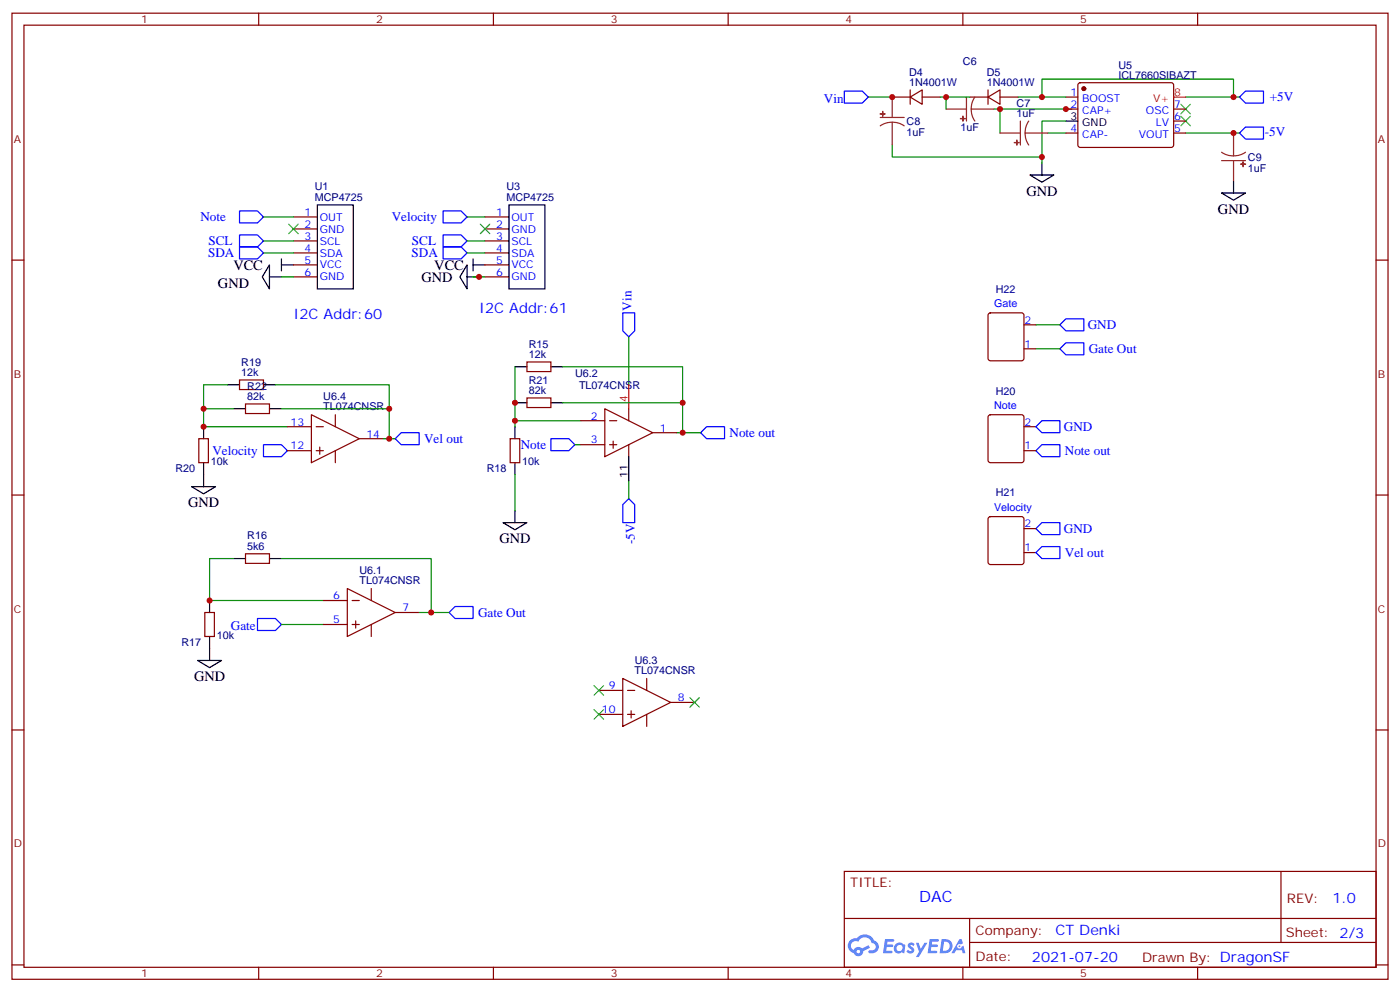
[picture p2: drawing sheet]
<svg xmlns="http://www.w3.org/2000/svg" width="412mm" height="292mm" viewBox="0 0 412 292" stroke-linecap="round" stroke-linejoin="round" font-family="sans-serif">
<g fill="none" stroke="#870000" stroke-width=".35">
<path d="M3.5 3.9h405.4v284.3h-405.4zM7.1 7.4h398.2v277.3h-398.2zM76.2 3.9v3.5M145.3 3.9v3.5M214.5 3.9v3.5M283.6 3.9v3.5M352.8 3.9v3.5M3.5 76.6h3.6M405.3 76.6h3.6M3.5 145.7h3.6M405.3 145.7h3.6M3.5 214.8h3.6"/>
<path d="M405.3 214.8h3.6M248.7 256.5h156.6v28.2h-156.6zM377.3 256.5v20.9M248.7 270.3h156.5M285.6 277.4h119.6M285.6 270.3v14.1M3.5 284h3.6M76.2 284.7v3.5M145.3 284.7v3.5M214.5 284.7v3.5M283.6 284.7v3.5M352.8 284.7v3.5"/>
<path d="M405.3 284h3.6"/>
</g>
<g fill="#5487ff">
<path d="M267.7 277.6a1.22 1.22 0 0 1 1.7 .3l-.4 .6a.47 .47 0 0 0-.3-.4 .47 .47 0 0 0-.5 .2l.1 .2a1.14 1.14 0 0 1 .8 1.8 1.14 1.14 0 0 1-1.9-.1l-.2-.1 .5-.6 .7 .4a.29 .29 0 0 0 .3-.2 .29 .29 0 0 0-.2-.3 1.04 1.04 0 0 1-.6-1.8z"/>
<path d="M260.7 276.4h2.4l.3 .2-.2 .5h-1.8l-.1 .9h1.5l.3 .4-.3 .3h-1.6l-.2 1.1 1.7 .1 .2 .3-.2 .3-2.6 .1z"/>
<path d="M273.8 276.4h2.4l.3 .2-.1 .5h-1.8l-.2 .9h1.6l.3 .4-.4 .3h-1.6l-.1 1.1 1.7 .1 .2 .3-.2 .3h-2.6z"/>
<path d="M282.6 276.4h.7l.3 1.3-.6 .3a.69 .69 0 0 0-1 .2 .69 .69 0 0 0 .4 1 .69 .69 0 0 0 .9-.6l.5-.3 .6 2.2h-.8l-.2-.8h-1.8l-.5 .8h-.8z"/>
<path d="M269.8 277.5h.8l.6 1.8 1.1-1.8h.9l-2.6 4.2h-.8l.9-1.6z"/>
<path d="M277.4 276.4l-.6 4.2h1.3a2.11 2.11 0 0 0 2.5-2.2 2.11 2.11 0 0 0-2.5-2zM278.1 277.1a1.39 1.39 0 0 1 1.7 1.5 1.39 1.39 0 0 1-1.8 1.2h-.3z"/>
<path d="M263.7 278a1.54 1.54 0 0 0-.1 2.2 1.54 1.54 0 0 0 2.2 .1l.6 .3 .3-2.3-.2-.3h-.4a1.49 1.49 0 0 0-2.4 0zM264 279a.94 .94 0 0 1 1.8 0 .94 .94 0 0 1-1.8 0z"/>
<path d="M250.4 276.8a2.18 2.18 0 0 0 1.1 3.7 1.44 1.44 0 0 0 1.6 .9 1.44 1.44 0 0 0 1.2-1.5l2-1-.5-.7-1.9 1a1.47 1.47 0 0 0-2.4 .4 1.39 1.39 0 0 1-.7-1.9 1.39 1.39 0 0 1 2-.5 2.12 2.12 0 0 1 2.2-1.3 2.12 2.12 0 0 1 1.9 1.7 1.14 1.14 0 0 1 1.1 1.4 1.14 1.14 0 0 1-1.7 .7 .43 .43 0 0 0-.5 .4 .43 .43 0 0 0 .4 .5 1.98 1.98 0 0 0 2.5-1.3 1.98 1.98 0 0 0-1.2-2.5 3.1 3.1 0 0 0-5.3-.7l-.9 .1zM252.3 280.1a.55 .55 0 0 1 1.1 0 .55 .55 0 0 1-1.1 0z"/>
<circle cx="282.6" cy="278.5" r=".26"/>
</g>
<g fill="none" stroke="#00f" stroke-width=".35">
<path d="M248.7 26.8h5.3l1.8 1.8-1.8 1.7h-5.3zM365.1 28.6l1.8-1.8h5.3v3.5h-5.3zM365.1 39.2l1.8-1.8h5.3v3.5h-5.3zM70.6 69.1h5.2l1.8 1.8-1.8 1.8h-5.2zM70.6 72.7h5.2l1.8 1.7-1.8 1.8h-5.2zM70.6 62.1h5.2l1.8 1.8-1.8 1.7h-5.2zM130.5 72.7h5.3l1.8 1.7-1.8 1.8h-5.3zM130.5 69.1h5.3l1.8 1.8-1.8 1.8h-5.3zM130.5 62.1h5.3l1.8 1.8-1.8 1.7h-5.3zM183.4 92.1h3.6v5.3l-1.8 1.7-1.8-1.7zM314 93.8h5.3v3.6h-5.3l-1.8-1.8zM314 100.9h5.3v3.5h-5.3l-1.8-1.7z"/>
<path d="M77.6 130.9h5.3l1.8 1.7-1.8 1.8h-5.3zM116.4 129.1l1.8-1.7h5.3v3.5h-5.3zM162.3 129.1h5.3l1.7 1.8-1.7 1.7h-5.3zM206.4 127.4l1.7-1.8h5.3v3.5h-5.3zM305.2 132.6l1.7-1.7h5.3v3.5h-5.3zM305.2 125.6l1.7-1.8h5.3v3.6h-5.3zM185.2 146.8l1.8 1.7v5.3h-3.6v-5.3zM305.2 155.6l1.7-1.8h5.3v3.5h-5.3zM305.2 162.6l1.7-1.7h5.3v3.5h-5.3zM75.8 182h5.3l1.8 1.8-1.8 1.8h-5.3zM132.3 180.3l1.8-1.8h5.2v3.5h-5.2z"/>
</g>
<g fill="none" stroke="#000" stroke-width=".35">
<path d="M314 35.6h3.5M303.4 51.5h7l-3.5 2.1zM306.9 48v3.5M359.8 56.8h7.1l-3.5 2.1zM363.4 53.3v3.5M79.4 78v7l-2.1-3.5zM82.9 78h3.5M82.9 76.2v3.5M93.5 60.3h10.6v24.7h-10.6zM137.6 78v7l-2.1-3.5zM139.3 78h3.6M139.3 76.2v3.5"/>
<path d="M149.9 60.3h10.6v24.7h-10.6zM79.4 81.5h3.5M137.6 81.5h3.5M67 113.2h3.6M77.6 113.2h3.5M151.7 107.9h3.5M151.7 118.5h3.5M162.3 107.9h3.5M162.3 118.5h3.5M60 125.6v3.5M60 136.2v7M68.8 120.3h3.5"/>
<path d="M79.4 120.3h3.5M151.7 125.6v3.5M151.7 136.2v3.5M185.2 134.4v7.1M56.4 143.2h7.1l-3.5 2.1zM148.2 153.8h7l-3.5 2.1zM151.7 150.3v3.5M61.7 176.7v3.6M68.8 164.4h3.5M79.4 164.4h3.5M58.2 194.4h7.1l-3.6 2.1zM61.7 187.3v7.1"/>
</g>
<g fill="none" stroke="#008700" stroke-width=".35">
<path d="M255.8 28.6h7M276.9 28.6h1.8M285.8 28.6h-7.1v3.5M292.8 32.1h22.9M294.6 32.1v7.1M299.9 28.6h14.1M306.9 28.6v-5.3h56.5v5.3M308.7 39.2h5.3M314 35.6h-7.1v12.4M349.2 28.6h15.9M349.2 39.2h15.9M262.8 42.7v3.5h44.1"/>
<path d="M77.6 63.9h8.8M77.6 70.9h8.8M77.6 74.4h8.8M137.6 63.9h5.3M137.6 70.9h5.3M137.6 74.4h5.3M82.9 81.5h3.5M139.3 81.5h3.6M185.2 99.1v14.1M305.2 95.6h7M67 113.2h-7v12.4h24.7M81.1 113.2h33.6v15.9"/>
<path d="M151.7 107.9v15.9M165.8 107.9h35.3v19.5M165.8 118.5h35.3M305.2 102.7h7M60 120.3h8.8M82.9 120.3h31.8M112.9 129.1h3.5M151.7 139.7v10.6M169.3 130.9h1.8M171.1 123.8h-19.4v1.8M199.3 127.4h7.1M185.2 141.5v5.3"/>
<path d="M68.8 164.4h-7.1v12.3h33.5M82.9 164.4h44.1v15.9M82.9 183.8h12.3M123.5 180.3h8.8"/>
</g>
<g fill="none" stroke="#3c3" stroke-width=".35">
<path d="M347.8 34.2l2.9 2.8M347.8 30.7l2.9 2.8M350.7 34.2l-2.9 2.8M350.7 30.7l-2.9 2.8M85 66l2.8 2.8M87.8 66l-2.8 2.8M141.5 66l2.8 2.8M144.3 66l-2.8 2.8M175 201.8l2.8 2.8M175 208.8l2.8 2.9M177.8 201.8l-2.8 2.8M177.8 208.8l-2.8 2.9"/>
<path d="M203.2 205.3l2.8 2.8M206 205.3l-2.8 2.8"/>
</g>
<g fill="none" stroke="#870000" stroke-width=".35">
<path d="M262.8 28.6h5.3M268.1 28.6l3.5-2.1v4.2zM268.1 26.5v4.2M271.6 28.6h5.3M285.8 28.6h5.2M291 28.6l3.6-2.1v4.2zM291 26.5v4.2M294.6 28.6h5.3M314 28.6h3.5M314 32.1h3.5M314 39.2h3.5M317.7 24.5l.5-.2 27.1 .1 .4 .6v18l-.7 .4-27.1-.1-.4-.6v-17.7z"/>
<path d="M345.7 32.1h3.5M345.7 39.2h3.5M345.7 35.6h3.5M86.4 63.9h7.1M86.4 67.4h7.1M86.4 70.9h7.1M86.4 74.4h7.1M86.4 78h7.1M142.9 63.9h7M142.9 67.4h7M142.9 70.9h7M142.9 74.4h7"/>
<path d="M142.9 78h7M86.4 81.5h7.1M142.9 81.5h7M291.3 92.3l.4-.2h9.2l.5 .2 .2 .5v12.7l-.2 .5-.5 .2h-9.2l-.5-.2-.2-.5v-12.7zM301.6 95.6h3.6M70.6 111.8h7v2.9h-7zM72.3 118.9h7.1v2.8h-7.1zM155.2 106.5h7.1v2.9h-7.1zM155.2 117.1h7.1v2.8h-7.1zM301.6 102.7h3.6M58.6 129.1h2.8v7.1h-2.8zM84.7 132.6h7"/>
<path d="M84.7 125.6h7M91.7 122.1l14.1 7-14.1 7.1zM93.1 132.6h2.1M93.1 125.6h2.1M94.2 131.6v2.1M98.8 122.1v3.5M98.8 132.6v3.6M105.8 129.1h7.1M150.3 129.1h2.8v7.1h-2.8zM171.1 123.8h7.1M171.1 130.9h7.1M178.2 120.3l14.1 7.1-14.1 7z"/>
<path d="M179.6 123.8h2.1M179.6 130.9h2.1M180.6 129.8v2.1M185.2 120.3v3.5M185.2 130.9v3.5M192.3 127.4h7M291.3 122.3l.4-.2h9.2l.5 .2 .2 .5v12.7l-.2 .5-.5 .2h-9.2l-.5-.3-.2-.4v-12.7zM301.6 132.6h3.6M301.6 125.6h3.6M291.3 152.3l.4-.3h9.2l.5 .3 .2 .5v12.7l-.2 .5-.5 .2h-9.2l-.5-.3-.2-.4v-12.7zM301.6 155.6h3.6M72.3 163h7.1v2.8h-7.1z"/>
<path d="M95.2 176.7h7.1M102.3 173.2l14.1 7.1-14.1 7zM103.7 176.7h2.1M109.4 173.2v3.5M301.6 162.6h3.6M60.3 180.3h2.8v7h-2.8zM95.2 183.8h7.1M103.7 183.8h2.1M104.8 182.7v2.2M109.4 183.8v3.5M116.4 180.3h7.1M183.4 199.7l14.2 7-14.2 7.1z"/>
<path d="M190.5 199.7v3.5M176.4 203.2h7M176.4 210.3h7M184.9 203.2h2.1M184.9 210.3h2.1M185.9 209.2v2.1M190.5 210.3v3.5M197.6 206.7h7"/>
</g>
<path d="M345.7 28.6h3.5M185.2 113.2v7.1" fill="none" stroke="#f00" stroke-width=".35"/>
<g fill="none" stroke="#8c2424" stroke-width=".35">
<path d="M259.3 34.6h7M262.8 36l1.9 .2 1.6 .8M262.8 36l-1.8 .2-1.7 .8M262.8 28.6v6M262.8 36v6.7M278.7 32.1h6M284.7 28.6v7M286.1 32.1l.2 1.9 .9 1.6M286.1 32.1h6.7M287.2 28.6l-.9 1.7-.2 1.8M294.6 39.2h6M300.6 35.6v7.1"/>
<path d="M302 39.2l.2 1.8 .8 1.7M302 39.2h6.7M303 35.6l-.8 1.7-.2 1.9M363.4 39.2v6.7M359.8 44.8l1.7 .8 1.9 .3M359.8 47.3h7.1M363.4 47.3v6M366.9 44.8l-1.7 .8-1.8 .3"/>
</g>
<g fill="#8c2424" stroke="#8c2424" stroke-width=".35">
<path d="M283.6 34.2l.1 1.4z"/>
<path d="M282.9 34.9h1.4z"/>
<path d="M299.5 41.3v1.4z"/>
<path d="M298.8 41.9l1.4 .1z"/>
<path d="M259.3 33.5h1.4z"/>
<path d="M260 32.8v1.4z"/>
<path d="M365.5 48.3h1.4z"/>
<path d="M366.1 47.6l.1 1.4z"/>
</g>
<circle cx="319.3" cy="26.1" r=".53" fill="#870000" stroke="#870000" stroke-width=".35"/>
<g fill="#c00">
<circle cx="306.9" cy="46.2" r=".88"/>
<circle cx="294.6" cy="32.1" r=".88"/>
<circle cx="201.1" cy="127.4" r=".88"/>
<circle cx="151.7" cy="123.8" r=".88"/>
<circle cx="61.7" cy="176.7" r=".88"/>
<circle cx="60" cy="125.6" r=".88"/>
<circle cx="114.7" cy="129.1" r=".88"/>
<circle cx="127" cy="180.3" r=".88"/>
<circle cx="151.7" cy="118.5" r=".88"/>
<circle cx="201.1" cy="118.5" r=".88"/>
<circle cx="114.7" cy="120.3" r=".88"/>
<circle cx="60" cy="120.3" r=".88"/>
<circle cx="262.8" cy="28.6" r=".88"/>
<circle cx="363.4" cy="39.2" r=".88"/>
<circle cx="306.9" cy="28.6" r=".88"/>
<circle cx="363.4" cy="28.6" r=".88"/>
<circle cx="141.1" cy="81.5" r=".88"/>
<circle cx="314" cy="32.1" r=".88"/>
<circle cx="278.7" cy="28.6" r=".88"/>
</g>
<text font-size="4.6" fill="#00f" x="270.8" y="265.5">DAC</text>
<g font-size="4.2">
<text x="302.3" y="57.6">GND</text>
<text x="358.8" y="62.9">GND</text>
<text x="68.7" y="79.4">VCC</text>
<text x="124.2" y="82.9">GND</text>
<text x="127.9" y="79.4">VCC</text>
<text x="64.2" y="84.7">GND</text>
<text x="55.4" y="149.3">GND</text>
<text x="147.1" y="159.9">GND</text>
<text x="57.2" y="200.5">GND</text>
</g>
<g font-size="4.2" fill="#00f">
<text x="86.4" y="93.8">I2C Addr:60</text>
<text x="141.1" y="92.1">I2C Addr:61</text>
<text x="392.5" y="265.7">1.0</text>
<text x="310.9" y="275.3">CT Denki</text>
<text x="304" y="283.1">2021-07-20</text>
</g>
<g font-size="3.9" fill="#00f">
<text x="374.1" y="29.8">+5V</text>
<text x="242.7" y="30.3">Vin</text>
<text x="372.6" y="39.9">-5V</text>
<text x="59.1" y="65.1">Note</text>
<text x="115.4" y="65.1">Velocity</text>
<text x="61.3" y="75.7">SDA</text>
<text x="61.4" y="72.2">SCL</text>
<text x="121.2" y="75.7">SDA</text>
<text x="121.4" y="72.2">SCL</text>
<text x="186" y="91.4" transform="rotate(-90 186 91.4)">Vin</text>
<text x="320.4" y="96.9">GND</text>
<text x="320.7" y="103.9">Gate Out</text>
<text x="124.9" y="130.4">Vel out</text>
<text x="214.9" y="128.6">Note out</text>
<text x="313.4" y="126.9">GND</text>
<text x="62.6" y="133.9">Velocity</text>
<text x="153.4" y="132.1">Note</text>
<text x="313.7" y="133.9">Note out</text>
<text x="187" y="160.2" transform="rotate(-90 187 160.2)">-5V</text>
<text x="313.4" y="156.8">GND</text>
<text x="313.7" y="163.9">Vel out</text>
<text x="68" y="185.5">Gate</text>
<text x="140.8" y="181.5">Gate Out</text>
</g>
<g font-size="3.9" fill="#800">
<text x="250.5" y="261.1">TITLE:</text>
<text x="379.1" y="265.7">REV:</text>
<text x="287.4" y="275.3">Company:</text>
<text x="378.7" y="275.9">Sheet: 2/3</text>
<text x="287.4" y="282.9">Date:</text>
<text x="336.4" y="283">Drawn By: DragonSF</text>
</g>
<g font-size="3.2" fill="#800">
<text x="41.6" y="6.9">1</text>
<text x="110.8" y="6.9">2</text>
<text x="179.9" y="6.9">3</text>
<text x="249.1" y="6.9">4</text>
<text x="318.2" y="6.9">5</text>
<text x="4.1" y="42">A</text>
<text x="405.9" y="42">A</text>
<text x="4.1" y="111.1">B</text>
<text x="405.9" y="111.1">B</text>
<text x="4.1" y="180.3">C</text>
<text x="405.9" y="180.3">C</text>
<text x="4.1" y="249.4">D</text>
<text x="405.9" y="249.4">D</text>
<text x="41.6" y="287.7">1</text>
<text x="110.8" y="287.7">2</text>
<text x="179.9" y="287.7">3</text>
<text x="249.1" y="287.7">4</text>
<text x="318.2" y="287.7">5</text>
</g>
<g font-size="3.2" fill="#000080">
<text x="267.8" y="22.2">D4</text>
<text x="283.7" y="19.1">C6</text>
<text x="290.7" y="22.2">D5</text>
<text x="329.4" y="23.3">ICL7660SIBAZT</text>
<text x="329.4" y="20.3">U5</text>
<text x="267.8" y="25.4">1N4001W</text>
<text x="290.7" y="25.4">1N4001W</text>
<text x="299.4" y="34.6">1uF</text>
<text x="299.5" y="31.5">C7</text>
<text x="267.1" y="39.9">1uF</text>
<text x="267.1" y="36.9">C8</text>
<text x="282.9" y="38.5">1uF</text>
<text x="367.6" y="47.5">C9</text>
<text x="367.6" y="50.5">1uF</text>
<text x="92.7" y="59.1">MCP4725</text>
<text x="92.7" y="56">U1</text>
<text x="149.2" y="59.1">MCP4725</text>
<text x="149.2" y="56">U3</text>
<text x="293.3" y="86.1">H22</text>
<text x="71.1" y="107.6">R19</text>
<text x="155.7" y="105.5">12k</text>
<text x="155.7" y="102.3">R15</text>
<text x="71.1" y="110.8">12k</text>
<text x="155.7" y="112.9">R21</text>
<text x="169.4" y="110.8">U6.2</text>
<text x="72.8" y="117.8">82k</text>
<text x="72.8" y="114.6">R22</text>
<text x="95.2" y="117.8">U6.4</text>
<text x="155.7" y="116.1">82k</text>
<text x="170.6" y="114.4">TL074CNSR</text>
<text x="293.3" y="116.1">H20</text>
<text x="95.2" y="120.8">TL074CNSR</text>
<text x="62.1" y="137">10k</text>
<text x="153.8" y="137">10k</text>
<text x="51.7" y="139.1">R20</text>
<text x="143.4" y="139.1">R18</text>
<text x="293.3" y="146.1">H21</text>
<text x="72.8" y="161.9">5k6</text>
<text x="72.8" y="158.7">R16</text>
<text x="105.9" y="171.9">TL074CNSR</text>
<text x="105.9" y="168.9">U6.1</text>
<text x="53.4" y="190.2">R17</text>
<text x="63.9" y="188.1">10k</text>
<text x="187" y="195.4">U6.3</text>
<text x="187" y="198.4">TL074CNSR</text>
</g>
<g font-size="3.2" fill="#00f">
<text x="315.3" y="28.2">1</text>
<text x="318.8" y="30">BOOST</text>
<text x="315.3" y="31.8">2</text>
<text x="318.8" y="33.5">CAP+</text>
<text x="337.5" y="33.5">OSC</text>
<text x="345.9" y="35.3">6</text>
<text x="345.9" y="31.8">7</text>
<text x="315.3" y="38.8">4</text>
<text x="318.8" y="40.6">CAP-</text>
<text x="335.5" y="40.6">VOUT</text>
<text x="340.5" y="37">LV</text>
<text x="345.9" y="38.8">5</text>
<text x="89.7" y="63.5">1</text>
<text x="94.2" y="64.9">OUT</text>
<text x="146.2" y="63.5">1</text>
<text x="150.6" y="64.9">OUT</text>
<text x="89.7" y="67">2</text>
<text x="89.7" y="70.6">3</text>
<text x="94.2" y="68.4">GND</text>
<text x="94.2" y="72">SCL</text>
<text x="146.2" y="67">2</text>
<text x="146.2" y="70.6">3</text>
<text x="150.6" y="68.4">GND</text>
<text x="150.6" y="72">SCL</text>
<text x="89.7" y="74.1">4</text>
<text x="89.7" y="77.6">5</text>
<text x="94.2" y="75.5">SDA</text>
<text x="146.2" y="74.1">4</text>
<text x="146.2" y="77.6">5</text>
<text x="150.6" y="75.5">SDA</text>
<text x="89.7" y="81.1">6</text>
<text x="94.2" y="79">VCC</text>
<text x="94.2" y="82.5">GND</text>
<text x="146.2" y="81.1">6</text>
<text x="150.6" y="79">VCC</text>
<text x="150.6" y="82.5">GND</text>
<text x="292.8" y="90.3">Gate</text>
<text x="301.8" y="95.2">2</text>
<text x="301.8" y="102.3">1</text>
<text x="85.6" y="125.2">13</text>
<text x="174" y="123.5">2</text>
<text x="292.8" y="120.3">Note</text>
<text x="301.8" y="125.2">2</text>
<text x="107.9" y="128.8">14</text>
<text x="174" y="130.5">3</text>
<text x="194.4" y="127">1</text>
<text x="85.6" y="132.3">12</text>
<text x="301.8" y="132.3">1</text>
<text x="292.8" y="150.3">Velocity</text>
<text x="301.8" y="155.2">2</text>
<text x="301.8" y="162.3">1</text>
<text x="98.2" y="176.4">6</text>
<text x="118.5" y="179.9">7</text>
<text x="98.2" y="183.4">5</text>
<text x="179.3" y="202.8">9</text>
<text x="177.3" y="209.9">10</text>
<text x="199.7" y="206.4">8</text>
</g>
<g font-size="3.2" fill="#f00">
<text x="339.7" y="30">V+</text>
<text x="345.9" y="28.2">8</text>
<text x="184.9" y="118.2" transform="rotate(-90 184.9 118.2)">4</text>
</g>
<g font-size="3.2">
<text x="315.3" y="35.3">3</text>
<text x="318.8" y="37">GND</text>
<text x="184.9" y="140.6" transform="rotate(-90 184.9 140.6)">11</text>
</g>
</svg>
